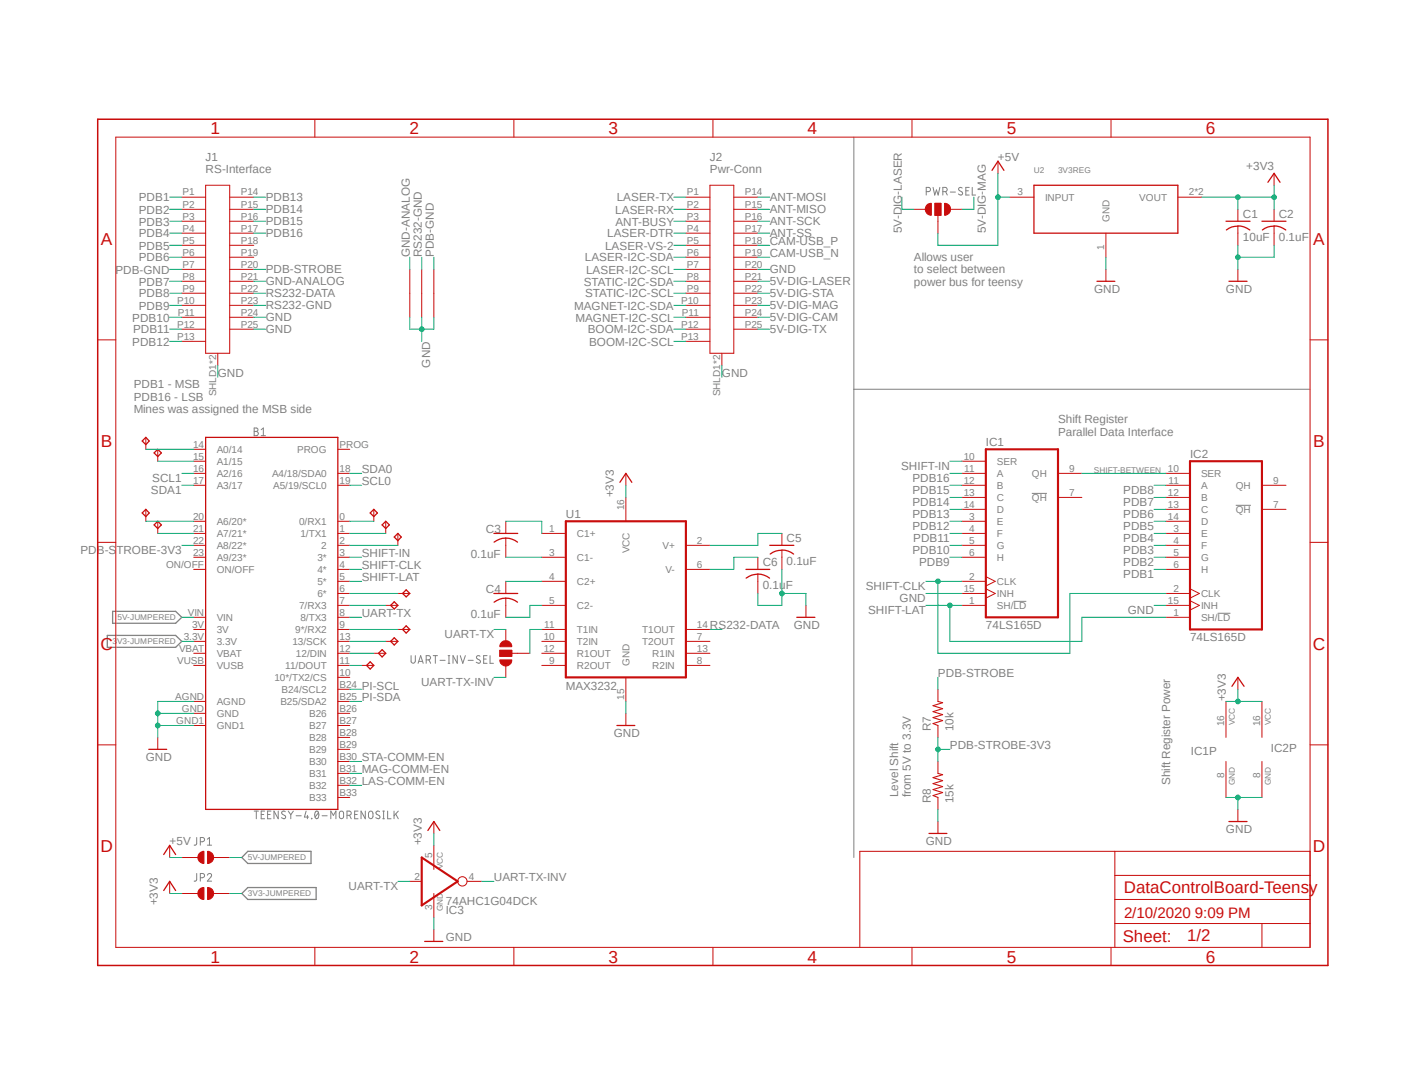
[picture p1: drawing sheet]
<svg xmlns="http://www.w3.org/2000/svg" width="279mm" height="216mm" viewBox="0 0 279 216" stroke-linecap="round" stroke-linejoin="round" font-family="sans-serif">
<path d="M14.9 23.4l249.5 169.1M264.4 23.4l-249.5 169.1" fill="none" stroke="#fff" stroke-width=".2"/>
<g fill="none" stroke="#808080" stroke-width=".2">
<path d="M169.8 27.3v143.2M184.2 38.1h.4a.42 .42 0 0 0 .4-.4 .42 .42 0 0 0-.4-.4h-.4v1.5M185.5 37.3l.4 1.5 .3-1 .4 1 .3-1.5M187.5 38.1h.5a.42 .42 0 0 0 .4-.4 .42 .42 0 0 0-.4-.4h-.5v1.5M188 38.1l.4 .7M189 38.2h1M191.3 37.4a.42 .42 0 0 0-.4-.1 .42 .42 0 0 0-.3 .3l.2 .3 .5 .2a.34 .34 0 0 1 .1 .4 .34 .34 0 0 1-.3 .3l-.5-.2M192.1 37.9h.5M192.7 37.3h-.6v1.5h.6M193.3 37.3v1.5h.7M169.8 77.4h90.7M50.5 85.1h.5a.34 .34 0 0 1 .3 .3 .34 .34 0 0 1-.3 .4 .42 .42 0 0 1 .4 .4 .42 .42 0 0 1-.4 .4h-.5z"/>
<path d="M50.5 85.8h.5M51.9 86.6h.9M51.9 85.4l.5-.3v1.5M205.2 98.1h3M201.5 119.5h2.6M245.7 100.5h3.1M81.7 130.3v1.1a.42 .42 0 0 0 .5 .5 .42 .42 0 0 0 .4-.5v-1.1M83.1 131.9l.6-1.6 .5 1.6M83.3 131.5h.7M84.8 131.2h.4a.42 .42 0 0 0 .4-.4 .42 .42 0 0 0-.4-.5h-.4v1.6M85.3 131.2l.3 .7M86.1 130.3h.9"/>
<path d="M86.6 130.3v1.6M87.5 131.3h1M89.1 130.3h.4M89.1 131.9h.4M89.3 130.3v1.6M90.9 130.3v1.6l-.8-1.6v1.6M91.5 130.3l.5 1.6 .5-1.6M93.1 131.3h1M95.5 130.5a.38 .38 0 0 0-.6-.1 .38 .38 0 0 0 0 .6l.5 .2a.34 .34 0 0 1 .1 .4 .34 .34 0 0 1-.3 .3l-.5-.2M96.2 131h.5M96.9 130.3h-.7v1.6h.7M97.5 130.3v1.6h.6"/>
<path d="M242.1 121.9h2.6M39.1 166.5v1.2a.38 .38 0 0 1-.5 .3M39.1 173.7v1.1a.38 .38 0 0 1-.5 .4M39.8 167.3h.5a.42 .42 0 0 0 .4-.4 .42 .42 0 0 0-.4-.4h-.5v1.5M39.8 174.5h.5a.42 .42 0 0 0 .4-.4 .42 .42 0 0 0-.4-.4h-.5v1.5M41.2 174a.43 .43 0 0 1 .5-.4 .43 .43 0 0 1 .4 .4l-.9 1.2h.9M41.2 168h.9M41.2 166.8l.5-.3v1.5M50.5 161.2h.9M51 161.2v1.6M51.9 161.9h.6M52.6 161.2h-.7v1.6h.7"/>
<path d="M53.2 161.9h.5M53.9 161.2h-.7v1.6h.7M55.3 161.2v1.6l-.8-1.6v1.6M56.7 161.4a.38 .38 0 0 0-.5-.1 .38 .38 0 0 0 0 .6l.4 .2a.34 .34 0 0 1 .2 .4 .34 .34 0 0 1-.3 .3l-.5-.2M57.3 161.2l.5 .8M57.8 162v.8M58.3 161.2l-.5 .8M58.9 162.2h1M60.9 161.2l-.4 1.2h.9M61.1 162.1v.7M61.9 162.7l.1 .1zM62.8 161.3l.2-.1a.9 .9 0 0 1 0 1.6 .99 .99 0 0 1-.2-1.5z"/>
<path d="M63.3 161.6l-.6 .8M64.1 162.2h1M65.8 162.8v-1.6l.5 .9 .5-.9v1.6M67.7 161.3a.42 .42 0 0 1 .6 .4v.6a.42 .42 0 0 1-.4 .5 .42 .42 0 0 1-.4-.5v-.6zM69 162.1h.4a.42 .42 0 0 0 .5-.4 .42 .42 0 0 0-.5-.5h-.4v1.6M69.5 162.1l.3 .7M70.5 161.9h.5M71.2 161.2h-.7v1.6h.7M72.6 161.2v1.6l-.8-1.6v1.6M73.4 161.5a.43 .43 0 0 1 .4-.2 .43 .43 0 0 1 .4 .4v.6a.45 .45 0 0 1-.5 .5 .45 .45 0 0 1-.4-.5zM75.5 161.4a.38 .38 0 0 0-.6-.1 .38 .38 0 0 0 0 .6l.5 .2a.34 .34 0 0 1 .2 .4 .34 .34 0 0 1-.4 .3l-.5-.2M76.1 161.2h.4"/>
<path d="M76.1 162.8h.4M76.3 161.2v1.6M77.1 161.2v1.6h.7M78.4 161.2v1.6M78.7 161.8l.5 1M79.2 161.2l-.8 1"/>
</g>
<path d="M21.3 126.3h13.6l1.3 1.2-1.3 1.2h-13.6zM22.4 121.5h12.5l1.3 1.2-1.3 1.2h-12.5zM48.1 177.6l1.2-1.2h13.6v2.4h-13.6zM49.3 169.2h12.5v2.5h-12.5l-1.2-1.2z" fill="none" stroke="#808080" stroke-width=".25"/>
<g fill="none" stroke="#c90d0c" stroke-width=".2">
<path d="M23 27.3h237.5v161h-237.5zM36.2 39.2h4.7M40.9 36.8h4.8v33.4h-4.8zM45.7 39.2h4.8M62.6 23.7v3.6M102.2 23.7v3.6M136.4 39.2h4.8M141.2 36.8h4.7v33.4h-4.7zM141.8 23.7v3.6M145.9 39.2h4.8M181.4 23.7v3.6M200.8 39.2h4.8"/>
<path d="M220.9 23.7v3.6M234.2 39.2h4.8M253.4 34.5v2.3M36.2 41.6h4.7M36.2 44h4.7M36.2 46.4h4.7M36.2 48.8h4.7M36.2 51.1h4.7M36.2 53.6h4.7M36.2 55.9h4.7M36.2 58.3h4.7M45.7 41.6h4.8"/>
<path d="M45.7 44h4.8M45.7 46.4h4.8M45.7 48.8h4.8M45.7 51.1h4.8M45.7 53.6h4.8M45.7 55.9h4.8M45.7 58.3h4.8M136.4 41.6h4.8M136.4 44h4.8M136.4 46.4h4.8M136.4 48.8h4.8M136.4 51.1h4.8"/>
<path d="M136.4 53.6h4.8M136.4 55.9h4.8M136.4 58.3h4.8M145.9 41.6h4.8M145.9 44h4.8M145.9 46.4h4.8M145.9 48.8h4.8M145.9 51.1h4.8M145.9 53.6h4.8M145.9 55.9h4.8M145.9 58.3h4.8M219.9 46.4v4.7"/>
<path d="M219.9 53.6v2.3M246.2 41.6v2.4M246.2 45v3.8M246.2 53.6v2.3M253.4 41.6v2.4M253.4 45v3.8M19.4 67.6h3.6M36.2 60.7h4.7M36.2 63.1h4.7M36.2 65.4h4.7M36.2 67.9h4.7M43.3 70.2v2.4"/>
<path d="M45.7 60.7h4.8M45.7 63.1h4.8M45.7 65.4h4.8M136.4 60.7h4.8M136.4 63.1h4.8M136.4 65.4h4.8M136.4 67.9h4.8M143.6 70.2v2.4M145.9 60.7h4.8M145.9 63.1h4.8M145.9 65.4h4.8M260.5 67.6h3.6"/>
<path d="M124.5 98.9v4.7M191.3 98.9h4.7M191.3 94.1h4.7M191.3 91.7h4.7M191.3 96.5h4.7M210.4 98.9h4.7M210.4 94.1h4.7M231.9 98.9h4.7M231.9 94.1h4.7M231.9 96.5h4.7M251 96.5h4.7M19.4 107.8h3.6"/>
<path d="M107.7 106h4.8M107.7 110.8h4.8M107.7 115.6h4.8M136.4 108.4h4.8M136.4 113.2h4.8M191.3 106h4.7M191.3 110.8h4.7M191.3 115.6h4.7M191.3 108.4h4.7M191.3 103.6h4.7M191.3 101.3h4.7M191.3 118h4.7"/>
<path d="M196 114.6l1.9 1-1.9 .9M196 117.1l1.9 .9-1.9 .9M231.9 106h4.7M231.9 110.8h4.7M231.9 108.4h4.7M231.9 113.2h4.7M231.9 103.6h4.7M231.9 101.3h4.7M231.9 118h4.7M236.6 117.1l1.9 .9-1.9 .9M236.6 119.4l1.9 1-1.9 .9M251 101.3h4.7"/>
<path d="M260.5 107.8h3.6M107.7 120.4h4.8M107.7 125.1h4.8M107.7 127.5h4.8M107.7 129.9h4.8M107.7 132.3h4.8M124.5 134.7v4.7M136.4 125.1h4.8M136.4 127.5h4.8M136.4 129.9h4.8M136.4 132.3h4.8M191.3 120.4h4.7"/>
<path d="M231.9 120.4h4.7M231.9 122.7h4.7M243.8 139.4v7.2M246.2 134.7v2.3M251 139.4v7.2M19.4 148.1h3.6M243.8 151.4v7.1M251 151.4v7.1M260.5 148.1h3.6M221.7 169.2v19.1M221.7 178.8h38.8M221.7 174h38.8"/>
<path d="M246.2 160.9v2.4M260.5 169.2h-89.5v19.1M62.6 188.3v3.6M102.2 188.3v3.6M141.8 188.3v3.6M181.4 188.3v3.6M220.9 188.3v3.6M221.7 183.6h38.8M251 183.6v4.7"/>
</g>
<path d="M19.4 23.7h244.7v168.2h-244.7z" fill="none" stroke="#c90d0c" stroke-width=".3"/>
<path d="M196 89.3h14.4v33.4h-14.4zM236.6 91.7h14.4v33.4h-14.4zM112.5 103.6h23.9v31.1h-23.9z" fill="none" stroke="#c90d0c" stroke-width=".42"/>
<path d="M205.6 36.8h28.6v9.6h-28.6zM252.1 36.2l1.3-1.7 1.2 1.7M218.1 55.9h3.6M243.8 44h4.8M244.4 55.9h3.6M246.2 44.9a3.9 3.9 0 0 1 2.3 .8M246.2 45a3.3 3.3 0 0 0-2.3 .7M251 44h4.7M253.4 44.9a3.9 3.9 0 0 1 2.3 .8M253.4 45a3.5 3.5 0 0 0-2.4 .7M245 136.4l1.2-1.7 1.2 1.7M244.4 163.3h3.6" fill="none" stroke="#c90d0c" stroke-width=".25"/>
<path d="M187.8 40.4a1.19 1.19 0 0 1 1.2 1.2 1.19 1.19 0 0 1-1.2 1.2z" fill-rule="evenodd" fill="#c90d0c"/>
<path d="M187.8 40.4a1.19 1.19 0 0 1 1.2 1.2 1.19 1.19 0 0 1-1.2 1.2z" fill="none" stroke="#c90d0c" stroke-width=".2"/>
<path d="M184.3 40.8l.3-.2 .6-.2v2.4a1.21 1.21 0 0 1-1.1-.7 1.21 1.21 0 0 1 .2-1.3z" fill-rule="evenodd" fill="#c90d0c"/>
<path d="M184.3 40.8l.3-.2 .6-.2v2.4a1.21 1.21 0 0 1-1.1-.7 1.21 1.21 0 0 1 .2-1.3zM185.9 40.4h1.2v2.4h-1.2zM186.5 42.8v1.2" fill="none" stroke="#c90d0c" stroke-width=".2"/>
<path d="M185.9 40.4h1.2v2.4h-1.2z" fill-rule="evenodd" fill="#c90d0c"/>
<g fill="none" stroke="#c90d0c" stroke-width=".2">
<path d="M198.5 32v2.5M181.7 41.6h2.4M185.9 40.4h1.2v2.4h-1.2zM186.5 44v2.4M188.9 41.6h2.4M38.5 89.3h2.4M38.5 91.7h2.4M38.5 94.1h2.4M38.5 96.5h2.4M67.2 89.3h2.4M67.2 94.1h2.4M67.2 96.5h2.4"/>
<path d="M124.5 94.1v2.4M38.5 103.6h2.4M38.5 106h2.4M38.5 108.4h2.4M38.5 110.8h2.4M38.5 113.2h2.4M67.2 103.6h2.4M67.2 106h2.4M67.2 108.4h2.4M67.2 110.8h2.4M67.2 113.2h2.4M67.2 118h2.4"/>
<path d="M67.2 115.6h2.4M100.6 103.6v2.4M100.6 107v3.8M100.6 115.6v2.4M100.6 118.9v3.8M150.7 110.8v2.4M150.7 114.1v3.9M155.5 106v2.4M155.5 109.4v3.8M38.5 129.9h2.4M38.5 127.5h2.4M38.5 125.1h2.4"/>
<path d="M38.5 122.7h2.4M38.5 139.4h2.4M38.5 132.3h2.4M67.2 129.9h2.4M67.2 127.5h2.4M67.2 125.1h2.4M67.2 122.7h2.4M67.2 139.4h2.4M67.2 134.7h2.4M67.2 132.3h2.4M67.2 120.4h2.4M67.2 137h2.4"/>
<path d="M160.3 120.4v2.3M186.5 137v2.4M31.4 146.6v2.4M38.5 144.2h2.4M38.5 141.8h2.4M67.2 144.2h2.4M67.2 141.8h2.4M67.2 146.6h2.4M67.2 149h2.4M67.2 151.4h2.4M67.2 153.8h2.4M67.2 156.1h2.4"/>
<path d="M67.2 158.5h2.4M124.5 141.8v2.4M186.5 144.2v2.4M186.5 151.4v2.4M186.5 158.5v2.4M33.7 175.2v2.4M81.5 175.2h2.4M86.3 168.1v4.7M86.3 177.6v4.8M92.9 175.2h2.9M186.5 163.3v2.4"/>
<circle cx="91.9" cy="175.2" r=".93"/>
</g>
<g fill="none" stroke="#c90d0c" stroke-width=".25">
<path d="M197.3 33.9l1.2-1.9 1.1 1.9M40.9 87h26.3v73.9h-26.3zM123.3 95.9l1.2-1.8 1.1 1.8M98.2 106h4.8M98.2 118h4.8M98.3 107.8a3.8 3.8 0 0 1 4.6 0M98.3 119.7a3.8 3.8 0 0 1 4.6 0M148.3 113.2h4.8M148.4 114.9a3.8 3.8 0 0 1 4.6 0M153.1 108.4h4.8M155.5 109.3a3.9 3.9 0 0 1 2.3 .9M155.5 109.4a3.5 3.5 0 0 0-2.3 .8"/>
<path d="M158.5 122.7h3.6M29.6 149h3.5M122.7 144.2h3.5M32.6 177l1.1-1.8 1.2 1.8M184.7 165.7h3.6"/>
</g>
<path d="M186.5 139.4l1 .3-2 .6 2 .6-2 .6 2 .6-2 .6 2 .6-2 .5 1 .4M186.5 153.8l1 .2-2 .6 2 .6-2 .6 2 .6-2 .6 2 .6-2 .6 1 .3" fill="none" stroke="#c90d0c" stroke-width=".21"/>
<path d="M83.9 170.5l7.1 4.7-7.1 4.8z" fill="none" stroke="#c90d0c" stroke-width=".42"/>
<path d="M99.8 127.6a1.18 1.18 0 0 1 1.3-.1 1.18 1.18 0 0 1 .7 1.1h-2.4l.1-.6z" fill-rule="evenodd" fill="#c90d0c"/>
<path d="M99.8 127.6a1.18 1.18 0 0 1 1.3-.1 1.18 1.18 0 0 1 .7 1.1h-2.4l.1-.6z" fill="none" stroke="#c90d0c" stroke-width=".2"/>
<path d="M99.4 131.2h2.4a1.19 1.19 0 0 1-1.2 1.2 1.19 1.19 0 0 1-1.2-1.2z" fill-rule="evenodd" fill="#c90d0c"/>
<path d="M99.4 129.3h2.4v1.2h-2.4zM99.4 131.2h2.4a1.19 1.19 0 0 1-1.2 1.2 1.19 1.19 0 0 1-1.2-1.2zM101.8 129.9h1.2" fill="none" stroke="#c90d0c" stroke-width=".2"/>
<path d="M99.4 129.3h2.4v1.2h-2.4z" fill-rule="evenodd" fill="#c90d0c"/>
<g fill="none" stroke="#c90d0c" stroke-width=".2">
<path d="M81.5 53.6v9.5M83.9 53.6v9.5M86.3 53.6v9.5M29 87v2.3M31.4 89.3v2.4M29 101.3v2.3M31.4 103.6v2.4M74.3 101.3v2.3M76.7 103.6v2.4M79.1 106v2.4M79.1 118h2.4M71.9 132.3h2.4"/>
<path d="M74.3 129.9h2.4M76.7 127.5h2.4M76.7 120.4h2.4M79.1 125.1h2.4M99.4 129.3h2.4v1.2h-2.4zM100.6 125.1v2.4M100.6 132.3v2.4M103 129.9h2.4M86.3 163.3v2.4M86.3 184.8v2.4"/>
</g>
<g fill="none" stroke="#c90d0c" stroke-width=".25">
<path d="M28.3 87.7l.7-.7 .7 .7-.7 .7zM31.4 89.3l.7 .7-.7 .8-.8-.8zM28.3 102l.7-.7 .7 .7-.7 .7zM31.4 103.6l.7 .8-.7 .7-.8-.7zM73.6 102l.7-.7 .8 .7-.8 .7zM76.7 103.6l.7 .8-.7 .7-.7-.7zM79.1 106l.7 .8-.7 .7-.7-.7zM80.8 117.3l.7 .7-.7 .7-.7-.7zM72.9 132.3l.7-.7 .7 .7-.7 .7zM75.3 129.9l.7-.7 .7 .7-.7 .7zM77.7 120.4l.7-.8 .7 .8-.7 .7zM78.4 126.8l.7 .7-.7 .7-.7-.7z"/>
<path d="M80.8 124.4l.7 .7-.7 .8-.7-.8zM85.1 165.1l1.2-1.8 1.2 1.8M84.5 187.2h3.6"/>
</g>
<path d="M41.3 169.2a1.21 1.21 0 0 1 1.2 1.3 1.21 1.21 0 0 1-1.2 1.2z" fill-rule="evenodd" fill="#c90d0c"/>
<path d="M41.3 169.2a1.21 1.21 0 0 1 1.2 1.3 1.21 1.21 0 0 1-1.2 1.2z" fill="none" stroke="#c90d0c" stroke-width=".2"/>
<path d="M39.6 169.7l1-.5v2.5a1.21 1.21 0 0 1-1.2-.7 1.21 1.21 0 0 1 .2-1.3z" fill-rule="evenodd" fill="#c90d0c"/>
<path d="M36.2 170.5h3.2M39.6 169.7l1-.5v2.5a1.21 1.21 0 0 1-1.2-.7 1.21 1.21 0 0 1 .2-1.3zM42.5 170.5h3.2" fill="none" stroke="#c90d0c" stroke-width=".2"/>
<path d="M41.3 176.4a1.19 1.19 0 0 1 1.2 1.2 1.19 1.19 0 0 1-1.2 1.2z" fill-rule="evenodd" fill="#c90d0c"/>
<path d="M41.3 176.4a1.19 1.19 0 0 1 1.2 1.2 1.19 1.19 0 0 1-1.2 1.2z" fill="none" stroke="#c90d0c" stroke-width=".2"/>
<path d="M39.6 176.8l.4-.2 .6-.2v2.4a1.21 1.21 0 0 1-1.2-.7 1.21 1.21 0 0 1 .2-1.3z" fill-rule="evenodd" fill="#c90d0c"/>
<path d="M33.7 168.1v2.4M36.2 177.6h3.2M39.6 176.8l.4-.2 .6-.2v2.4a1.21 1.21 0 0 1-1.2-.7 1.21 1.21 0 0 1 .2-1.3zM42.5 177.6h3.2" fill="none" stroke="#c90d0c" stroke-width=".2"/>
<path d="M32.6 169.9l1.1-1.8 1.2 1.8" fill="none" stroke="#c90d0c" stroke-width=".25"/>
<g fill="none" stroke="#0dab76" stroke-width=".2">
<path d="M50.5 39.2h2.3M50.5 41.6h2.3M50.5 44h2.3M50.5 46.4h2.3M50.5 53.6h2.3M50.5 58.3h2.3M83.9 51.1v2.5M43.3 72.6v2.4M50.5 60.7h2.3M143.6 72.6v2.4M188.9 98.9h2.4M188.9 96.5h2.4"/>
<path d="M188.9 94.1h2.4M184.1 118h7.2M188.9 101.3h2.4M141.2 125.1h2.4M186.5 134.7v2.3M229.5 120.4h2.4M243.8 158.5h7.2M246.2 158.5v2.4"/>
</g>
<circle cx="246.2" cy="158.5" r=".46" fill="#0dab76"/>
<g fill="none" stroke="#0dab76" stroke-width=".2">
<path d="M219.9 51.1v2.5M246.2 48.8v4.8M253.4 48.8v2.3h-7.2"/>
<circle cx="246.2" cy="158.5" r=".46"/>
</g>
<circle cx="246.2" cy="51.1" r=".46" fill="#0dab76"/>
<g fill="none" stroke="#0dab76" stroke-width=".2">
<path d="M150.7 53.6h2.4M38.5 139.4h-7.1v7.2M31.4 141.8h7.1"/>
<circle cx="246.2" cy="51.1" r=".46"/>
</g>
<circle cx="31.4" cy="141.8" r=".46" fill="#0dab76"/>
<g fill="none" stroke="#0dab76" stroke-width=".2">
<path d="M31.4 144.2h7.1"/>
<circle cx="31.4" cy="141.8" r=".46"/>
</g>
<circle cx="31.4" cy="144.2" r=".46" fill="#0dab76"/>
<g fill="none" stroke="#0dab76" stroke-width=".2">
<path d="M155.5 118h4.8v2.4M155.5 113.2v7.2h-4.8v-2.4M124.5 139.4v2.4M186.5 160.9v2.4"/>
<circle cx="31.4" cy="144.2" r=".46"/>
</g>
<circle cx="155.5" cy="118" r=".46" fill="#0dab76"/>
<g fill="none" stroke="#0dab76" stroke-width=".2">
<path d="M50.5 65.4h2.3M50.5 63.1h2.3M81.5 63.1v2.3h4.8v-2.3M83.9 63.1v2.3M86.3 182.4v2.4"/>
<circle cx="155.5" cy="118" r=".46"/>
</g>
<circle cx="83.9" cy="65.4" r=".46" fill="#0dab76"/>
<g fill="none" stroke="#0dab76" stroke-width=".2">
<path d="M33.7 39.2h2.5M150.7 39.2h2.4M179.4 39.2v2.4h2.3M193.7 39.2v2.4h-2.4M33.7 58.3h2.5M33.7 55.9h2.5M33.7 51.1h2.5M33.7 48.8h2.5M33.7 46.4h2.5M33.7 44h2.5M33.7 41.6h2.5M134 58.3h2.4"/>
<path d="M134 55.9h2.4M134 51.1h2.4M134 53.6h2.4M150.7 58.3h2.4M150.7 55.9h2.4M150.7 44h2.4M150.7 41.6h2.4M33.7 67.9h2.5M33.7 65.4h2.5M33.7 63.1h2.5M33.7 60.7h2.5M83.9 65.4v2.5"/>
<path d="M134 67.9h2.4M134 65.4h2.4M134 63.1h2.4M134 60.7h2.4M150.7 65.4h2.4M150.7 63.1h2.4M150.7 60.7h2.4M188.9 91.7h2.4M215.1 94.1h16.8M229.5 96.5h2.4M229.5 98.9h2.4M69.6 110.8h2.3"/>
<path d="M184.1 115.6h7.2M186.5 115.6v14.3h26.3v-11.9h19.1M188.9 103.6h2.4M188.9 106h2.4M188.9 108.4h2.4M188.9 110.8h2.4M229.5 103.6h2.4M229.5 106h2.4M229.5 108.4h2.4M229.5 110.8h2.4M229.5 101.3h2.4M229.5 113.2h2.4"/>
<circle cx="83.9" cy="65.4" r=".46"/>
</g>
<circle cx="186.5" cy="115.6" r=".46" fill="#0dab76"/>
<g fill="none" stroke="#0dab76" stroke-width=".2">
<path d="M69.6 113.2h2.3M184.1 120.4h7.2M188.9 120.4v7.1"/>
<circle cx="186.5" cy="115.6" r=".46"/>
</g>
<circle cx="188.9" cy="120.4" r=".46" fill="#0dab76"/>
<g fill="none" stroke="#0dab76" stroke-width=".2">
<path d="M69.6 115.6h2.3M231.9 122.7h-16.8v4.8h-26.2M243.8 139.4h7.2M246.2 137v2.4"/>
<circle cx="188.9" cy="120.4" r=".46"/>
</g>
<circle cx="246.2" cy="139.4" r=".46" fill="#0dab76"/>
<g fill="none" stroke="#0dab76" stroke-width=".2">
<path d="M239 39.2h14.4M253.4 36.8v4.8"/>
<circle cx="246.2" cy="139.4" r=".46"/>
</g>
<circle cx="253.4" cy="39.2" r=".46" fill="#0dab76"/>
<g fill="none" stroke="#0dab76" stroke-width=".2">
<path d="M246.2 39.2v2.4"/>
<circle cx="253.4" cy="39.2" r=".46"/>
</g>
<circle cx="246.2" cy="39.2" r=".46" fill="#0dab76"/>
<g fill="none" stroke="#0dab76" stroke-width=".2">
<path d="M198.5 39.2h2.3M198.5 34.5v14.3h-12v-2.4M124.5 96.5v2.4M33.7 177.6h2.5M86.3 165.7v2.4"/>
<circle cx="246.2" cy="39.2" r=".46"/>
</g>
<circle cx="198.5" cy="39.2" r=".46" fill="#0dab76"/>
<g fill="none" stroke="#0dab76" stroke-width=".2">
<path d="M36.2 94.1h2.3M36.2 96.5h2.3M69.6 94.1h2.3M69.6 96.5h2.3M69.6 137h2.3M69.6 139.4h2.3M69.6 122.7h2.3M98.2 125.1h2.4M69.6 156.1h2.3M69.6 153.8h2.3M69.6 151.4h2.3M186.5 146.6v4.8"/>
<path d="M186.5 149h2.4M33.7 170.5h2.5M79.1 175.2h2.4"/>
<circle cx="198.5" cy="39.2" r=".46"/>
</g>
<circle cx="186.5" cy="149" r=".46" fill="#0dab76"/>
<g fill="none" stroke="#0dab76" stroke-width=".2">
<path d="M134 39.2h2.4M33.7 53.6h2.5M50.5 55.9h2.3M81.5 51.1v2.5M86.3 51.1v2.5M134 41.6h2.4M134 46.4h2.4M134 48.8h2.4M134 44h2.4M150.7 46.4h2.4M150.7 48.8h2.4M150.7 51.1h2.4"/>
<path d="M29 89.3h9.5M31.4 91.7h7.1M29 103.6h9.5M31.4 106h7.1M36.2 108.4h2.3M69.6 108.4h9.5M69.6 106h7.1M69.6 103.6h4.7M69.6 118h9.5M100.6 110.8h7.1M100.6 103.6h7.1v2.4M100.6 115.6h7.1"/>
<path d="M150.7 110.8h-4.8v2.4h-4.7M155.5 106h-4.8v2.4h-9.5M36.2 122.7h2.3M36.2 127.5h2.3M69.6 120.4h7.1M69.6 125.1h9.5M69.6 127.5h7.1M69.6 129.9h4.7M69.6 132.3h2.3M98.2 134.7h2.4M107.7 120.4h-2.3v2.3h-4.8M107.7 125.1h-2.3v4.8"/>
<path d="M45.7 170.5h2.4M45.7 177.6h2.4M95.8 175.2h2.4"/>
<circle cx="186.5" cy="149" r=".46"/>
</g>
<g font-size="3.4" fill="#c90d0c">
<text x="41.9" y="26.7">1</text>
<text x="81.4" y="26.7">2</text>
<text x="121" y="26.7">3</text>
<text x="160.6" y="26.7">4</text>
<text x="200.2" y="26.7">5</text>
<text x="239.8" y="26.7">6</text>
<text x="20.1" y="48.6">A</text>
<text x="261.2" y="48.6">A</text>
<text x="20.1" y="88.9">B</text>
<text x="261.2" y="88.9">B</text>
<text x="20" y="129.2">C</text>
<text x="261.1" y="129.2">C</text>
<text x="20" y="169.5">D</text>
<text x="261.1" y="169.5">D</text>
<text x="41.9" y="191.4">1</text>
<text x="81.4" y="191.4">2</text>
<text x="121" y="191.4">3</text>
<text x="160.6" y="191.4">4</text>
<text x="200.2" y="191.4">5</text>
<text x="239.8" y="191.4">6</text>
</g>
<g font-size="3.3" fill="#c90d0c">
<text x="223.5" y="177.6">DataControlBoard-Teensy</text>
<text x="223.3" y="187.3">Sheet:</text>
<text x="236.1" y="187.2">1/2</text>
</g>
<text font-size="3" fill="#c90d0c" x="223.5" y="182.4">2/10/2020 9:09 PM</text>
<g font-size="2.3" fill="#808080">
<text x="40.9" y="32">J1</text>
<text x="40.9" y="34.5">RS-Interface</text>
<text x="141.2" y="32">J2</text>
<text x="141.2" y="34.5">Pwr-Conn</text>
<text x="198.5" y="32">+5V</text>
<text x="247.8" y="33.7">+3V3</text>
<text x="27.6" y="40">PDB1</text>
<text x="52.8" y="40">PDB13</text>
<text x="122.6" y="40">LASER-TX</text>
<text x="153.1" y="40">ANT-MOSI</text>
<text x="27.6" y="47.2">PDB4</text>
<text x="27.6" y="44.8">PDB3</text>
<text x="27.6" y="42.5">PDB2</text>
<text x="52.8" y="42.4">PDB14</text>
<text x="52.8" y="44.8">PDB15</text>
<text x="52.8" y="47.2">PDB16</text>
<text x="120.7" y="47.2">LASER-DTR</text>
<text x="122.3" y="42.5">LASER-RX</text>
<text x="122.4" y="44.8">ANT-BUSY</text>
<text x="153.1" y="42.4">ANT-MISO</text>
<text x="153.1" y="44.8">ANT-SCK</text>
<text x="153.1" y="47.2">ANT-SS</text>
<text x="179.4" y="46.4" transform="rotate(-90 179.4 46.4)">5V-DIG-LASER</text>
<text x="196" y="46.4" transform="rotate(-90 196 46.4)">5V-DIG-MAG</text>
<text x="247.1" y="47.9">10uF</text>
<text x="247.1" y="43.4">C1</text>
<text x="254.3" y="47.9">0.1uF</text>
<text x="254.3" y="43.4">C2</text>
<text x="27.6" y="52">PDB6</text>
<text x="27.6" y="49.6">PDB5</text>
<text x="81.5" y="51.1" transform="rotate(-90 81.5 51.1)">GND-ANALOG</text>
<text x="83.9" y="51.1" transform="rotate(-90 83.9 51.1)">RS232-GND</text>
<text x="86.3" y="51.1" transform="rotate(-90 86.3 51.1)">PDB-GND</text>
<text x="116.3" y="52">LASER-I2C-SDA</text>
<text x="120.3" y="49.6">LASER-VS-2</text>
<text x="153.1" y="48.8">CAM-USB_P</text>
<text x="153.1" y="51.1">CAM-USB_N</text>
<text x="181.7" y="51.9">Allows user</text>
<text x="22.9" y="54.4">PDB-GND</text>
<text x="27.6" y="59.1">PDB8</text>
<text x="27.6" y="56.8">PDB7</text>
<text x="52.8" y="54.4">PDB-STROBE</text>
<text x="52.8" y="59.1">RS232-DATA</text>
<text x="52.8" y="56.7">GND-ANALOG</text>
<text x="116.1" y="56.8">STATIC-I2C-SDA</text>
<text x="116.3" y="59.1">STATIC-I2C-SCL</text>
<text x="116.5" y="54.4">LASER-I2C-SCL</text>
<text x="153.1" y="54.4">GND</text>
<text x="153.1" y="56.7">5V-DIG-LASER</text>
<text x="153.1" y="59.1">5V-DIG-STA</text>
<text x="181.7" y="54.4">to select between</text>
<text x="181.7" y="56.9">power bus for teensy</text>
<text x="217.6" y="58.3">GND</text>
<text x="243.8" y="58.3">GND</text>
<text x="26.3" y="63.9">PDB10</text>
<text x="27.6" y="61.6">PDB9</text>
<text x="52.8" y="61.5">RS232-GND</text>
<text x="52.8" y="63.9">GND</text>
<text x="114.2" y="61.6">MAGNET-I2C-SDA</text>
<text x="114.4" y="63.9">MAGNET-I2C-SCL</text>
<text x="153.1" y="61.5">5V-DIG-MAG</text>
<text x="153.1" y="63.9">5V-DIG-CAM</text>
<text x="26.3" y="68.7">PDB12</text>
<text x="26.5" y="66.3">PDB11</text>
<text x="52.8" y="66.3">GND</text>
<text x="116.9" y="66.3">BOOM-I2C-SDA</text>
<text x="117.1" y="68.7">BOOM-I2C-SCL</text>
<text x="153.1" y="66.3">5V-DIG-TX</text>
<text x="26.6" y="77.2">PDB1 - MSB</text>
<text x="43.3" y="75">GND</text>
<text x="85.5" y="73.1" transform="rotate(-90 85.5 73.1)">GND</text>
<text x="143.5" y="75">GND</text>
<text x="26.6" y="79.7">PDB16 - LSB</text>
<text x="26.6" y="82.2">Mines was assigned the MSB side</text>
<text x="196" y="88.7">IC1</text>
<text x="210.4" y="84.1">Shift Register</text>
<text x="210.4" y="86.6">Parallel Data Interface</text>
<text x="30.3" y="95.8">SCL1</text>
<text x="71.9" y="94.1">SDA0</text>
<text x="179.2" y="93.4">SHIFT-IN</text>
<text x="181.4" y="95.8">PDB16</text>
<text x="236.6" y="91.1">IC2</text>
<text x="30" y="98.1">SDA1</text>
<text x="71.9" y="96.5">SCL0</text>
<text x="122" y="98.9" transform="rotate(-90 122 98.9)">+3V3</text>
<text x="181.4" y="100.5">PDB14</text>
<text x="181.4" y="98.1">PDB15</text>
<text x="223.4" y="98.1">PDB8</text>
<text x="223.4" y="100.5">PDB7</text>
<text x="96.6" y="105.9">C3</text>
<text x="112.5" y="103">U1</text>
<text x="156.4" y="107.8">C5</text>
<text x="181.4" y="102.9">PDB13</text>
<text x="181.4" y="105.3">PDB12</text>
<text x="181.6" y="107.7">PDB11</text>
<text x="223.4" y="102.9">PDB6</text>
<text x="223.4" y="105.3">PDB5</text>
<text x="223.4" y="107.7">PDB4</text>
<text x="16" y="110.1">PDB-STROBE-3V3</text>
<text x="71.9" y="110.8">SHIFT-IN</text>
<text x="71.9" y="113.2">SHIFT-CLK</text>
<text x="93.6" y="110.9">0.1uF</text>
<text x="151.7" y="112.6">C6</text>
<text x="156.4" y="112.4">0.1uF</text>
<text x="181.4" y="110.1">PDB10</text>
<text x="182.8" y="112.4">PDB9</text>
<text x="223.4" y="110.1">PDB3</text>
<text x="223.4" y="112.4">PDB2</text>
<text x="71.9" y="115.6">SHIFT-LAT</text>
<text x="96.6" y="117.8">C4</text>
<text x="151.7" y="117.1">0.1uF</text>
<text x="172.2" y="117.2">SHIFT-CLK</text>
<text x="178.9" y="119.6">GND</text>
<text x="223.4" y="114.9">PDB1</text>
<text x="71.9" y="122.7">UART-TX</text>
<text x="93.6" y="122.9">0.1uF</text>
<text x="141.2" y="125.1">RS232-DATA</text>
<text x="157.9" y="125.1">GND</text>
<text x="172.6" y="122">SHIFT-LAT</text>
<text x="196" y="125.1">74LS165D</text>
<text x="224.3" y="122">GND</text>
<text x="88.4" y="126.8">UART-TX</text>
<text x="236.6" y="127.5">74LS165D</text>
<text x="71.9" y="137.1">PI-SCL</text>
<text x="83.7" y="136.3">UART-TX-INV</text>
<text x="112.5" y="137.1">MAX3232</text>
<text x="186.5" y="134.7">PDB-STROBE</text>
<text x="71.9" y="139.4">PI-SDA</text>
<text x="243.8" y="139.4" transform="rotate(-90 243.8 139.4)">+3V3</text>
<text x="122" y="146.6">GND</text>
<text x="185.1" y="145.4" transform="rotate(-90 185.1 145.4)">R7</text>
<text x="188.9" y="149">PDB-STROBE-3V3</text>
<text x="189.6" y="145.4" transform="rotate(-90 189.6 145.4)">10k</text>
<text x="252.7" y="149.6">IC2P</text>
<text x="29" y="151.4">GND</text>
<text x="71.9" y="153.8">MAG-COMM-EN</text>
<text x="71.9" y="151.4">STA-COMM-EN</text>
<text x="236.8" y="150">IC1P</text>
<text x="71.9" y="156.1">LAS-COMM-EN</text>
<text x="178.6" y="158.5" transform="rotate(-90 178.6 158.5)">Level Shift</text>
<text x="181.1" y="158.5" transform="rotate(-90 181.1 158.5)">from 5V to 3.3V</text>
<text x="185.1" y="159.7" transform="rotate(-90 185.1 159.7)">R8</text>
<text x="189.6" y="159.7" transform="rotate(-90 189.6 159.7)">15k</text>
<text x="232.7" y="156.1" transform="rotate(-90 232.7 156.1)">Shift Register Power</text>
<text x="243.8" y="165.7">GND</text>
<text x="33.7" y="168.1">+5V</text>
<text x="83.9" y="168.1" transform="rotate(-90 83.9 168.1)">+3V3</text>
<text x="184.1" y="168.1">GND</text>
<text x="69.3" y="176.9">UART-TX</text>
<text x="98.2" y="175.2">UART-TX-INV</text>
<text x="31.4" y="180" transform="rotate(-90 31.4 180)">+3V3</text>
<text x="88.6" y="180">74AHC1G04DCK</text>
<text x="88.6" y="181.8">IC3</text>
<text x="88.6" y="187.2">GND</text>
</g>
<g font-size="2" fill="#808080">
<text x="36.3" y="38.9">P1</text>
<text x="36.3" y="41.3">P2</text>
<text x="47.9" y="38.9">P14</text>
<text x="47.9" y="41.3">P15</text>
<text x="136.6" y="38.9">P1</text>
<text x="136.6" y="41.3">P2</text>
<text x="148.1" y="38.9">P14</text>
<text x="148.1" y="41.3">P15</text>
<text x="202.3" y="38.9">3</text>
<text x="207.8" y="39.9">INPUT</text>
<text x="226.6" y="39.9">VOUT</text>
<text x="236.4" y="38.9">2*2</text>
<text x="36.3" y="43.6">P3</text>
<text x="36.3" y="46.1">P4</text>
<text x="47.9" y="43.6">P16</text>
<text x="47.9" y="46.1">P17</text>
<text x="136.6" y="43.6">P3</text>
<text x="136.6" y="46.1">P4</text>
<text x="148.1" y="43.6">P16</text>
<text x="148.1" y="46.1">P17</text>
<text x="220.6" y="44.2" transform="rotate(-90 220.6 44.2)">GND</text>
<text x="36.3" y="48.4">P5</text>
<text x="36.3" y="50.8">P6</text>
<text x="36.3" y="53.2">P7</text>
<text x="47.9" y="48.4">P18</text>
<text x="47.9" y="50.8">P19</text>
<text x="47.9" y="53.2">P20</text>
<text x="136.6" y="48.4">P5</text>
<text x="136.6" y="50.8">P6</text>
<text x="136.6" y="53.2">P7</text>
<text x="148.1" y="48.4">P18</text>
<text x="148.1" y="50.8">P19</text>
<text x="148.1" y="53.2">P20</text>
<text x="219.6" y="49.7" transform="rotate(-90 219.6 49.7)">1</text>
<text x="36.3" y="55.6">P8</text>
<text x="36.3" y="58">P9</text>
<text x="47.9" y="55.6">P21</text>
<text x="47.9" y="58">P22</text>
<text x="136.6" y="55.6">P8</text>
<text x="136.6" y="58">P9</text>
<text x="148.1" y="55.6">P21</text>
<text x="148.1" y="58">P22</text>
<text x="35.2" y="60.4">P10</text>
<text x="35.2" y="65.2">P12</text>
<text x="35.3" y="62.7">P11</text>
<text x="47.9" y="60.4">P23</text>
<text x="47.9" y="62.7">P24</text>
<text x="47.9" y="65.2">P25</text>
<text x="135.5" y="60.4">P10</text>
<text x="135.5" y="65.2">P12</text>
<text x="135.6" y="62.7">P11</text>
<text x="148.1" y="60.4">P23</text>
<text x="148.1" y="62.7">P24</text>
<text x="148.1" y="65.2">P25</text>
<text x="35.2" y="67.5">P13</text>
<text x="135.5" y="67.5">P13</text>
<text x="43" y="78.8" transform="rotate(-90 43 78.8)">SHLD1*2</text>
<text x="143.2" y="78.8" transform="rotate(-90 143.2 78.8)">SHLD1*2</text>
<text x="38.4" y="89">14</text>
<text x="67.5" y="89">PROG</text>
<text x="38.4" y="91.4">15</text>
<text x="38.4" y="93.8">16</text>
<text x="43.1" y="90">A0/14</text>
<text x="43.1" y="92.4">A1/15</text>
<text x="43.1" y="94.8">A2/16</text>
<text x="54.1" y="94.8">A4/18/SDA0</text>
<text x="59.1" y="90">PROG</text>
<text x="67.5" y="93.8">18</text>
<text x="191.6" y="91.4">10</text>
<text x="191.8" y="93.8">11</text>
<text x="198.2" y="92.4">SER</text>
<text x="198.2" y="94.8">A</text>
<text x="205.2" y="94.8">QH</text>
<text x="212.6" y="93.8">9</text>
<text x="232.2" y="93.8">10</text>
<text x="238.8" y="94.8">SER</text>
<text x="38.4" y="96.1">17</text>
<text x="43.1" y="97.2">A3/17</text>
<text x="54.3" y="97.2">A5/19/SCL0</text>
<text x="67.5" y="96.1">19</text>
<text x="124.1" y="101.4" transform="rotate(-90 124.1 101.4)">16</text>
<text x="191.6" y="96.1">12</text>
<text x="191.6" y="98.6">13</text>
<text x="191.6" y="100.9">14</text>
<text x="198.2" y="97.2">B</text>
<text x="198.2" y="99.6">C</text>
<text x="198.2" y="102">D</text>
<text x="205.2" y="99.6">QH</text>
<text x="212.6" y="98.6">7</text>
<text x="232.2" y="98.6">12</text>
<text x="232.2" y="100.9">13</text>
<text x="232.4" y="96.1">11</text>
<text x="238.8" y="97.2">A</text>
<text x="238.8" y="99.6">B</text>
<text x="238.8" y="102">C</text>
<text x="245.7" y="102">QH</text>
<text x="245.7" y="97.2">QH</text>
<text x="253.2" y="100.9">7</text>
<text x="253.2" y="96.1">9</text>
<text x="38.4" y="103.3">20</text>
<text x="38.4" y="105.7">21</text>
<text x="43.1" y="104.4">A6/20*</text>
<text x="43.1" y="106.8">A7/21*</text>
<text x="59.5" y="104.4">0/RX1</text>
<text x="59.7" y="106.8">1/TX1</text>
<text x="67.5" y="105.7">1</text>
<text x="67.5" y="103.3">0</text>
<text x="109.2" y="105.7">1</text>
<text x="114.7" y="106.8">C1+</text>
<text x="192.7" y="103.3">3</text>
<text x="192.7" y="105.7">4</text>
<text x="198.2" y="104.4">E</text>
<text x="198.2" y="106.8">F</text>
<text x="232.2" y="103.3">14</text>
<text x="233.3" y="105.7">3</text>
<text x="238.8" y="106.8">E</text>
<text x="238.8" y="104.4">D</text>
<text x="33" y="112.9">ON/OFF</text>
<text x="38.4" y="108.1">22</text>
<text x="38.4" y="110.5">23</text>
<text x="43.1" y="109.1">A8/22*</text>
<text x="43.1" y="111.5">A9/23*</text>
<text x="43.1" y="113.9">ON/OFF</text>
<text x="63.1" y="113.9">4*</text>
<text x="63.1" y="111.5">3*</text>
<text x="63.9" y="109.1">2</text>
<text x="67.5" y="112.9">4</text>
<text x="67.5" y="110.5">3</text>
<text x="67.5" y="108.1">2</text>
<text x="109.2" y="110.5">3</text>
<text x="114.7" y="111.5">C1-</text>
<text x="125.2" y="110" transform="rotate(-90 125.2 110)">VCC</text>
<text x="131.7" y="109.1">V+</text>
<text x="132.3" y="113.9">V-</text>
<text x="138.6" y="108.1">2</text>
<text x="138.6" y="112.9">6</text>
<text x="192.7" y="108.1">5</text>
<text x="192.7" y="110.5">6</text>
<text x="198.2" y="109.1">G</text>
<text x="198.2" y="111.5">H</text>
<text x="233.3" y="108.1">4</text>
<text x="233.3" y="110.5">5</text>
<text x="233.3" y="112.9">6</text>
<text x="238.8" y="109.1">F</text>
<text x="238.8" y="111.5">G</text>
<text x="238.8" y="113.9">H</text>
<text x="63.1" y="118.7">6*</text>
<text x="63.1" y="116.3">5*</text>
<text x="67.5" y="117.6">6</text>
<text x="67.5" y="115.2">5</text>
<text x="109.2" y="115.2">4</text>
<text x="114.7" y="116.3">C2+</text>
<text x="191.6" y="117.6">15</text>
<text x="192.7" y="115.2">2</text>
<text x="198.2" y="116.3">CLK</text>
<text x="198.2" y="118.7">INH</text>
<text x="233.3" y="117.6">2</text>
<text x="238.8" y="118.7">CLK</text>
<text x="37.3" y="122.4">VIN</text>
<text x="38.2" y="124.8">3V</text>
<text x="43.1" y="125.9">3V</text>
<text x="43.1" y="123.4">VIN</text>
<text x="58.7" y="125.9">9*/RX2</text>
<text x="59.5" y="121.1">7/RX3</text>
<text x="59.7" y="123.4">8/TX3</text>
<text x="67.5" y="122.4">8</text>
<text x="67.5" y="120">7</text>
<text x="67.5" y="124.8">9</text>
<text x="108.2" y="124.8">11</text>
<text x="109.2" y="120">5</text>
<text x="114.7" y="121.1">C2-</text>
<text x="114.7" y="125.9">T1IN</text>
<text x="127.7" y="125.9">T1OUT</text>
<text x="138.6" y="124.8">14</text>
<text x="192.7" y="120">1</text>
<text x="198.2" y="121.1">SH/LD</text>
<text x="232.2" y="120">15</text>
<text x="233.3" y="122.4">1</text>
<text x="238.8" y="123.4">SH/LD</text>
<text x="238.8" y="121.1">INH</text>
<text x="35.2" y="132">VUSB</text>
<text x="35.6" y="129.6">VBAT</text>
<text x="36.5" y="127.2">3.3V</text>
<text x="43.1" y="130.6">VBAT</text>
<text x="43.1" y="128.2">3.3V</text>
<text x="58.2" y="128.2">13/SCK</text>
<text x="58.8" y="130.6">12/DIN</text>
<text x="67.5" y="132">11</text>
<text x="67.5" y="129.6">12</text>
<text x="67.5" y="127.2">13</text>
<text x="108.1" y="127.2">10</text>
<text x="108.1" y="129.6">12</text>
<text x="109.2" y="132">9</text>
<text x="114.7" y="128.2">T2IN</text>
<text x="114.7" y="130.6">R1OUT</text>
<text x="127.7" y="128.2">T2OUT</text>
<text x="129.7" y="130.6">R1IN</text>
<text x="138.6" y="127.2">7</text>
<text x="138.6" y="129.6">13</text>
<text x="138.6" y="132">8</text>
<text x="43.1" y="133">VUSB</text>
<text x="54.6" y="135.4">10*/TX2/CS</text>
<text x="56" y="137.8">B24/SCL2</text>
<text x="56.7" y="133">11/DOUT</text>
<text x="67.5" y="134.3">10</text>
<text x="67.5" y="136.7">B24</text>
<text x="114.7" y="133">R2OUT</text>
<text x="125.2" y="132.5" transform="rotate(-90 125.2 132.5)">GND</text>
<text x="129.7" y="133">R2IN</text>
<text x="34.8" y="139.1">AGND</text>
<text x="35.1" y="143.9">GND1</text>
<text x="36.2" y="141.5">GND</text>
<text x="43.1" y="142.5">GND</text>
<text x="43.1" y="140.2">AGND</text>
<text x="55.8" y="140.2">B25/SDA2</text>
<text x="61.5" y="142.5">B26</text>
<text x="67.5" y="139.1">B25</text>
<text x="67.5" y="141.5">B26</text>
<text x="67.5" y="143.9">B27</text>
<text x="124.1" y="139.1" transform="rotate(-90 124.1 139.1)">15</text>
<text x="43.1" y="144.9">GND1</text>
<text x="61.5" y="144.9">B27</text>
<text x="61.5" y="147.3">B28</text>
<text x="61.5" y="149.7">B29</text>
<text x="67.5" y="146.3">B28</text>
<text x="67.5" y="148.6">B29</text>
<text x="243.5" y="144.4" transform="rotate(-90 243.5 144.4)">16</text>
<text x="250.6" y="144.4" transform="rotate(-90 250.6 144.4)">16</text>
<text x="61.5" y="152.1">B30</text>
<text x="61.5" y="154.5">B31</text>
<text x="67.5" y="151">B30</text>
<text x="67.5" y="153.4">B31</text>
<text x="67.5" y="155.8">B32</text>
<text x="243.5" y="154.7" transform="rotate(-90 243.5 154.7)">8</text>
<text x="250.6" y="154.7" transform="rotate(-90 250.6 154.7)">8</text>
<text x="61.5" y="156.9">B32</text>
<text x="61.5" y="159.3">B33</text>
<text x="67.5" y="158.2">B33</text>
<text x="85.9" y="170.6" transform="rotate(-90 85.9 170.6)">5</text>
<text x="82.4" y="174.9">2</text>
<text x="93.2" y="174.9">4</text>
<text x="85.9" y="180.9" transform="rotate(-90 85.9 180.9)">3</text>
</g>
<g font-size="1.7" fill="#808080">
<text x="205.6" y="34.5">U2</text>
<text x="210.4" y="34.5">3V3REG</text>
<text x="217.6" y="94.1">SHIFT-BETWEEN</text>
<text x="23.4" y="123.3">5V-JUMPERED</text>
<text x="22.4" y="128.1">3V3-JUMPERED</text>
<text x="245.6" y="144.2" transform="rotate(-90 245.6 144.2)">VCC</text>
<text x="252.7" y="144.2" transform="rotate(-90 252.7 144.2)">VCC</text>
<text x="245.6" y="156.1" transform="rotate(-90 245.6 156.1)">GND</text>
<text x="252.7" y="156.1" transform="rotate(-90 252.7 156.1)">GND</text>
<text x="49.3" y="171.1">5V-JUMPERED</text>
<text x="88.1" y="172.8" transform="rotate(-90 88.1 172.8)">VCC</text>
<text x="49.3" y="178.2">3V3-JUMPERED</text>
<text x="88.1" y="181.2" transform="rotate(-90 88.1 181.2)">GND</text>
</g>
</svg>
